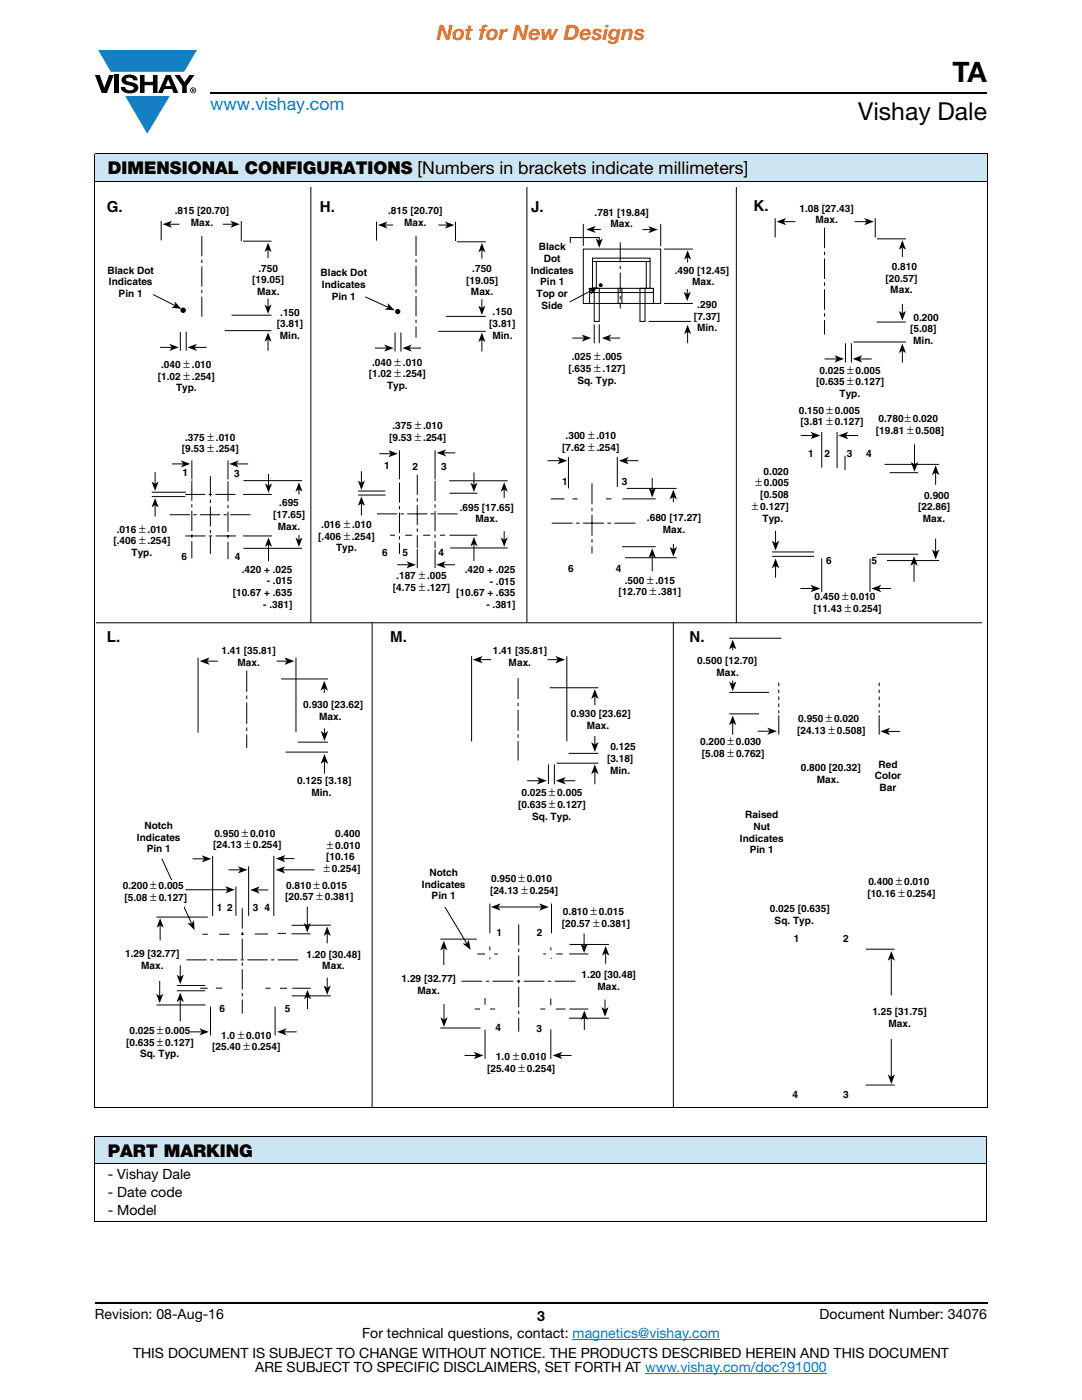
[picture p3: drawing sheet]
<svg xmlns="http://www.w3.org/2000/svg" width="216mm" height="279mm" viewBox="0 0 216 279" stroke-linecap="round" stroke-linejoin="round" font-family="sans-serif">
<g fill="#147fc3">
<path d="M19.6 10h19.7l-2.6 4.3h-1.1h-13.5z"/>
<path d="M25 19.2h8.9l-4.5 7.5z"/>
</g>
<g fill="#000">
<path d="M18.9 15h1l.9 2.5 1-2.5h.9l-1.4 3.6h-1zM22.9 15h.9v3.6h-.9zM24.6 15.3a2.1 2.1 0 0 1 2.8 .3l.1 .4h-.9a.79 .79 0 0 0-.7-.5 .79 .79 0 0 0-.8 .4l.3 .3 1 .2a1.08 1.08 0 0 1 1.2 1 1.08 1.08 0 0 1-1.1 1.2 1.73 1.73 0 0 1-2.4-1.2h.9a.96 .96 0 0 0 .8 .6 .96 .96 0 0 0 .9-.4 1.31 1.31 0 0 0-1.2-.6 1.03 1.03 0 0 1-1.1-.6 1.03 1.03 0 0 1 .2-1.1zM27.9 15h.9v1.3h1.7v-1.3h.9v3.6h-.9v-1.6h-1.7v1.6h-.9zM34.8 15h1.1l.9 1.4 1-1.4h1l-1.5 2.2v1.4h-.9v-1.4z"/>
<path d="M33.6 15.9l.5 1.3h-1.1zM33.1 15l-1.6 3.6h1l.3-.8h1.5l.3 .8h1l-1.6-3.6z"/>
<path d="M38.4 17.8h.2v.2h-.2zM38.3 17.7v.7h.1v-.3l.4 .3-.2-.3 .2-.2-.1-.2z"/>
<path d="M38.1 18a.46 .46 0 0 1 .9 0 .46 .46 0 0 1-.9 0zM37.9 18a.6 .6 0 0 0 1.2 0 .6 .6 0 0 0-1.2 0z"/>
</g>
<path d="M42 18.6h155M18.9 260h178.1" fill="none" stroke="#000" stroke-width=".36"/>
<path d="M114.3 267.3h29.3M128.7 274h36.3" fill="none" stroke="#007ec4" stroke-width=".2"/>
<g fill="#cce5f3">
<path d="M18.9 30.7h178.1v5.5h-178.1z"/>
<path d="M18.9 226.7h178v5.5h-178z"/>
</g>
<path d="M18.9 30.7h178.1M18.9 36.2h178.1M18.9 30.8v190.2M197 30.8v190.2M18.9 221.1h178.1M18.9 226.7h178.1M18.9 232.2h178.1M18.9 226.8v16.8M196.9 226.8v16.8M18.9 243.7h178.1" fill="none" stroke="#000" stroke-width=".2"/>
<path d="M19.3 37.4h176.6v183.4h-176.6z" fill="#fff"/>
<g fill="none" stroke="#000" stroke-width=".2" stroke-dasharray="4.1 .7 .7 .7" stroke-linecap="butt">
<path d="M37.2 191.6h22.5M39.9 197.2h1.5M40.4 186.4h1.1M43.1 197.2h1.2M43.7 186.4h2.1M48.1 186.4h.6M48.3 181.3v21M50.8 186.4h2.7M53 197.2h1M55.4 186.3h1.7M55.9 197.2h1.4M92.1 195.8h22.7"/>
<path d="M96.8 199.2v1.3M96.8 190.4h-1.6M97.7 191.1v.3M97.7 188.9v.8M98.6 190.4h.7M103.5 184.5v21.4M108.4 190.4h.5M109.9 199.3v1.3M109.9 189.1v.6M110 191.2l-.1 .1M111 190.4h1.3M95.8 201.4h-1.1"/>
<path d="M97.8 201.4h1M108.8 201.4h-1M110.9 201.4h1.9"/>
</g>
<g fill="none" stroke="#000" stroke-width=".2">
<path d="M72.9 59.2l4.6 2.1M75.1 44.2v3.8M76.8 44.9h1.6M87.5 44.9h1.7M90.9 44.2v3.9M91.2 48.3h5.7M96.2 49.9v1.7M96.2 59.7v1.8M74.8 69.5h2.3M78.8 66.4v3.7M80 66.4v3.7M81.7 69.5h2.3"/>
<path d="M87.5 66.1h9.4M88.9 63.1h8M96.2 67.8v2.3M30.3 98.2h6.8M30.3 99.1h6.7M30.9 94.2v2.4M34.3 92.6h2.3M38.3 91.9v3.8M45.5 91.9v3.8M47.2 92.6h2.3M48.5 98.7h5.7M48.6 95.9h11.7"/>
<path d="M53.6 94.6v2.3M59.7 97.7v1M71.5 98h5.4M71.5 98.8h5.4M72.1 94v2.4M75.7 90.5h2.3M79.7 89.9v5.8M86.8 89.9v5.8M88.5 90.4h2.3M89.6 96h11.7M89.7 98.4h5.6M94.6 94.3v2.5"/>
<path d="M100.6 97.7v1.7M109.2 91.9h2.5M113.4 91.2v6.3M123.2 91.2v6M124.2 99.6h6.6M125 91.9h2.4M125 97.5h10M130.1 95.4v2.4M134.4 99.2v1M159.8 86.9h2.4M164 86.2v7.1M167 86.2v7.2"/>
<path d="M168.6 91v2.8M168.8 86.9h2.4M176.5 92.7h10.9M177.5 94.3h5.7M182.5 88.7v4M186.7 94.3v2.5M30.9 100.8v2.3M48.5 107h5.7M48.6 109.4h11.7M53.6 108.7v3.3M59.7 106.8v1M72.1 100.5v2.4"/>
<path d="M79.2 112.7h2.4M83.3 109.6v3.8M86.8 109.7v3.7M88.5 112.7h2.3M89.7 106.8h5.6M89.8 109.4h11.5M94.6 108.6v3.4M100.6 106v1.7M124.2 109.1h6.6M124.7 111.3h10.3M130.1 110.9v3.1M134.4 108.5v1.1"/>
<path d="M154.1 111h8.3M154.1 110.2h8.3M154.8 105.9v2.5M154.8 112.9v2.4M159.7 117.5h2.5M164 111.4v6.8M173.6 111.5v6.7M174.9 110.6h8.3M175.4 117.5h2.4M177 111.9h10.4M182.4 112.4v3.7M186.7 107.5v2.7"/>
<path d="M39.5 131.2v15M41.3 131.9h2.2M55.2 131.9h2M56.1 135.5h9.3M59.1 131.2v14.9M64.7 137.4v.9M57 150.1h8.4M59.4 148.1h6M64.7 145.4v1M64.7 152v2.4M32.3 171.4l5.9 12.9M37 177.6h8.4"/>
<path d="M38.4 171.4h2.3M42.4 170.9v11.9M45.6 173.6h2.4M47.1 176.9v5.9M49.6 172.9v9.9M51.3 177.6h2.2M54.6 170.8v12M56.4 173.6h6.4M56.5 171.4h2.2M31.2 183h10.3M31.9 195.8v3M32 184.7v3"/>
<path d="M35.3 196.7h5.7M35.3 197.7h5.7M36 192.7v2.3M36 199.5v4.4M58.1 186.4h3.9M58.2 198.7h7.8M58.3 197.2h3.7M61.3 181v3.7M61.4 199v2.4M65.3 186.3v2M65.3 195.1v2M66 184.6l-7.8 .1"/>
<path d="M87.9 187.4h7.2M88.6 189.2v3.4M88.8 181l4.4 7.3M97.7 180.3v6M99.4 181h8.7M110 180.3v6M113.6 190.4h3.8M113.7 188.5h7.8M116.5 186.3v2.5M120.7 199.5v2M120.9 190.2v2.1M31.2 200.6h9.8"/>
<path d="M38 205.9h2.3M42 200.9v5.7M54.9 200.9v5.7M56.7 205.9h2.5M87.9 205.2h8M88.6 200.4v3.1M92.7 210.6h2.3M96.8 205.5v5.8M109.9 205.4v6M111.7 210.6h2.3M113.5 203.2h8M113.6 201.4h3.8"/>
<path d="M116.6 203.1v2.5"/>
<circle cx="79.4" cy="62.2" r=".42"/>
</g>
<g fill="#000">
<path d="M75.4 44.9l1.9-.7-.5 .7 .5 .7z" fill-rule="evenodd"/>
<path d="M88.8 44.2l1.9 .7-1.9 .7 .4-.7z" fill-rule="evenodd"/>
<path d="M96.2 48.5l.7 1.9-.7-.5-.8 .5z" fill-rule="evenodd"/>
<path d="M76.7 68.8l1.8 .7-1.8 .7 .4-.7z" fill-rule="evenodd"/>
<path d="M77.3 60.5l1.4 1.4-2-.1 .8-.5z" fill-rule="evenodd"/>
<path d="M80.3 69.5l1.9-.7-.5 .7 .5 .7z" fill-rule="evenodd"/>
<path d="M96.2 66.4l.7 1.9-.7-.5-.8 .5z" fill-rule="evenodd"/>
<path d="M95.4 61l.8 .5 .7-.5-.7 1.9z" fill-rule="evenodd"/>
<path d="M30.2 96.1l.7 .5 .8-.5-.8 1.9z" fill-rule="evenodd"/>
<path d="M36.1 91.9l1.9 .7-1.9 .7 .5-.7z" fill-rule="evenodd"/>
<path d="M45.8 92.6l1.8-.7-.4 .7 .4 .7z" fill-rule="evenodd"/>
<path d="M52.9 96.5l.7 .4 .7-.4-.7 1.9z" fill-rule="evenodd"/>
<path d="M59.7 96.2l.7 1.9-.7-.4-.8 .4z" fill-rule="evenodd"/>
<path d="M71.4 95.9l.7 .5 .7-.5-.7 1.9z" fill-rule="evenodd"/>
<path d="M77.5 89.8l1.9 .7-1.9 .8 .5-.8z" fill-rule="evenodd"/>
<path d="M87.1 90.4l1.9-.7-.5 .7 .5 .7z" fill-rule="evenodd"/>
<path d="M93.9 96.3l.7 .5 .7-.5-.7 1.9z" fill-rule="evenodd"/>
<path d="M100.6 96.3l.7 1.8-.7-.4-.7 .4z" fill-rule="evenodd"/>
<path d="M111.2 91.2l2 .7-2 .8 .5-.8z" fill-rule="evenodd"/>
<path d="M123.5 91.9l1.9-.7-.4 .7 .4 .8z" fill-rule="evenodd"/>
<path d="M129.4 97.3l.7 .5 .8-.5-.8 2z" fill-rule="evenodd"/>
<path d="M134.4 97.7l.7 2-.7-.5-.8 .5z" fill-rule="evenodd"/>
<path d="M161.7 86.2l2 .7-2 .8 .5-.8z" fill-rule="evenodd"/>
<path d="M167.3 86.9l2-.7-.5 .7 .5 .8z" fill-rule="evenodd"/>
<path d="M181.7 92.2l.8 .5 .7-.5-.7 2z" fill-rule="evenodd"/>
<path d="M186.7 92.9l.7 1.9-.7-.5-.7 .5z" fill-rule="evenodd"/>
<path d="M30.9 99.4l.8 1.9-.8-.5-.7 .5z" fill-rule="evenodd"/>
<path d="M53.6 107.3l.7 1.8-.7-.4-.7 .4z" fill-rule="evenodd"/>
<path d="M58.9 107.3l.8 .5 .7-.5-.7 1.9z" fill-rule="evenodd"/>
<path d="M72.1 99.1l.7 1.8-.7-.4-.7 .4z" fill-rule="evenodd"/>
<path d="M81.1 112l1.9 .7-1.9 .7 .5-.7z" fill-rule="evenodd"/>
<path d="M87 112.7l1.9-.7-.4 .7 .4 .7z" fill-rule="evenodd"/>
<path d="M94.6 107.2l.7 1.8-.7-.4-.7 .4z" fill-rule="evenodd"/>
<path d="M99.9 107.2l.7 .5 .7-.5-.7 1.9z" fill-rule="evenodd"/>
<path d="M130.1 109.4l.8 2-.8-.5-.7 .5z" fill-rule="evenodd"/>
<path d="M133.6 109.1l.8 .5 .7-.5-.7 2z" fill-rule="evenodd"/>
<path d="M154.8 111.5l.7 1.9-.7-.5-.8 .5z" fill-rule="evenodd"/>
<path d="M154 107.9l.8 .5 .7-.5-.7 2z" fill-rule="evenodd"/>
<path d="M161.7 116.7l2 .8-2 .7 .5-.7z" fill-rule="evenodd"/>
<path d="M173.9 117.5l2-.8-.5 .8 .5 .7z" fill-rule="evenodd"/>
<path d="M182.4 111l.7 1.9-.7-.5-.8 .5z" fill-rule="evenodd"/>
<path d="M186 109.7l.7 .5 .7-.5-.7 1.9z" fill-rule="evenodd"/>
<path d="M39.8 131.9l2-.7-.5 .7 .5 .8z" fill-rule="evenodd"/>
<path d="M56.8 131.2l1.9 .7-1.9 .8 .4-.8z" fill-rule="evenodd"/>
<path d="M64.7 135.9l.7 1.9-.7-.4-.7 .4z" fill-rule="evenodd"/>
<path d="M64 145.9l.7 .5 .8-.5-.8 2z" fill-rule="evenodd"/>
<path d="M64.7 150.5l.8 2-.8-.5-.7 .5z" fill-rule="evenodd"/>
<path d="M40.3 170.7l1.9 .7-1.9 .7 .4-.7z" fill-rule="evenodd"/>
<path d="M45 176.9l1.8 .7-1.8 .7 .4-.7z" fill-rule="evenodd"/>
<path d="M47.5 172.9l1.9 .7-1.9 .7 .5-.7z" fill-rule="evenodd"/>
<path d="M49.9 177.6l1.9-.7-.5 .7 .5 .7z" fill-rule="evenodd"/>
<path d="M55 173.6l1.9-.7-.5 .7 .5 .7z" fill-rule="evenodd"/>
<path d="M55 171.4l1.9-.8-.4 .8 .4 .7z" fill-rule="evenodd"/>
<path d="M31.2 198.3l.7 .5 .7-.5-.7 1.9z" fill-rule="evenodd"/>
<path d="M32 183.3l.7 1.8-.7-.4-.8 .4z" fill-rule="evenodd"/>
<path d="M35.3 194.5l.7 .5 .7-.5-.7 1.9z" fill-rule="evenodd"/>
<path d="M36 198.1l.7 1.9-.7-.5-.7 .5z" fill-rule="evenodd"/>
<path d="M37.4 184.2l.8 .1 .5-.7 .1 2z" fill-rule="evenodd"/>
<path d="M60.6 184.2l.7 .5 .7-.5-.7 1.9z" fill-rule="evenodd"/>
<path d="M61.4 197.5l.7 1.9-.7-.4-.8 .4z" fill-rule="evenodd"/>
<path d="M64.6 196.7l.7 .4 .7-.4-.7 1.9z" fill-rule="evenodd"/>
<path d="M65.3 184.9l.7 1.9-.7-.5-.7 .5z" fill-rule="evenodd"/>
<path d="M88.6 187.7l.7 2-.7-.5-.8 .5z" fill-rule="evenodd"/>
<path d="M92.3 188.3h.9l.3-.8 .4 2.1z" fill-rule="evenodd"/>
<path d="M98 181l1.9-.7-.5 .7 .5 .7z" fill-rule="evenodd"/>
<path d="M107.6 180.3l1.9 .7-1.9 .7 .5-.7z" fill-rule="evenodd"/>
<path d="M115.8 188.3l.7 .5 .8-.5-.8 1.9z" fill-rule="evenodd"/>
<path d="M120.9 188.8l.7 1.9-.7-.5-.8 .5z" fill-rule="evenodd"/>
<path d="M39.8 205.2l1.9 .7-1.9 .7 .5-.7z" fill-rule="evenodd"/>
<path d="M55.3 205.9l1.9-.7-.5 .7 .5 .7z" fill-rule="evenodd"/>
<path d="M87.9 203l.7 .5 .7-.5-.7 1.9z" fill-rule="evenodd"/>
<path d="M94.5 209.9l2 .7-2 .8 .5-.8z" fill-rule="evenodd"/>
<path d="M110.3 210.6l1.9-.7-.5 .7 .5 .8z" fill-rule="evenodd"/>
<path d="M116.6 201.7l.7 1.9-.7-.5-.7 .5z" fill-rule="evenodd"/>
<path d="M120 201l.7 .5 .7-.5-.7 1.9z" fill-rule="evenodd"/>
</g>
<path d="M49.2 133.8v15.5" fill="none" stroke="#000" stroke-width=".2" stroke-dasharray="4.3 .7 .7 .7" stroke-linecap="butt"/>
<g fill="none" stroke="#000" stroke-width=".2" stroke-dasharray="4 .7 .7 .7" stroke-linecap="butt">
<path d="M83 47v20.4M36.9 98.7h10.3M38.3 95.9v15.5M42 95v15.5M45.5 96.1v15.5M79.7 96.3v14.2M83.3 94.7v14.7M86.8 96v13.4M33.9 102.7h16.6M37 107h10.2M75.2 102.6h16.3M77.8 106.8h1"/>
<path d="M80.8 106.8h1.5M84.4 106.8h1.5M87.8 106.8h1"/>
</g>
<circle cx="79.4" cy="62.2" r=".42" fill="#000"/>
<path d="M109.9 99.6h2.7M114.3 99.6h1M118.1 96.5v14M122 99.6h-1.1M110.1 104.4h17" fill="none" stroke="#000" stroke-width=".2" stroke-dasharray="4.2 .7 .7 .7" stroke-linecap="butt"/>
<path d="M24.4 175.6h12.4v5.5h-12.4z" fill="#fff"/>
<path d="M103.4 135.3v16.5" fill="none" stroke="#000" stroke-width=".2" stroke-dasharray="4.2 .7 .7 .7" stroke-linecap="butt"/>
<g fill="none" stroke="#000" stroke-width=".2">
<path d="M62 37.4v86.9M105.1 37.4v86.8M146.9 37.4v86.9M30.5 58.8l4.4 2.2M32.2 44.1v3.9M33.8 44.7h2M44.4 44.7h2.1M48.1 44.1v4M48.5 48.1h5.7M53.5 49.8v1.7M53.5 59.6v1.6M116.4 44.7v4.4"/>
<path d="M116.4 49.7h15.4v10.9h-15.4zM117.6 57.5h12.8v.9h-12.8zM117.6 57.5v3.1M118 58l-4.3 2.3M118.2 52.2h.8v5.3h-.8zM118.2 51.5h11.5v.7h-11.5zM118.4 45.8h1.5M118.6 57.5h1v6.6h-1zM119.6 48v-.6h-5.8v1.1M123.3 57.5h.8v3.1h-.8zM127.7 57.5h1v6.6h-1zM128.2 45.8h1.6"/>
<path d="M129 52.2h.7v5.3h-.7zM130.4 57.5v3.1M131.8 44.7v4.4M132.5 49.7h5.7M137.1 57.7v1M137.2 51.3v1.1M154.7 43.6v3.8M156.4 44.2h2.3M170.6 44.2h2.3M174.6 43.6v3.8M175 47.7h5.8M180.1 49.4v1.9"/>
<path d="M32 69.3h2.3M36 66.3v3.7M37.2 66.2v3.8M38.8 69.3h2.4M44.8 66h9.4M46.2 62.9h8M53.5 67.7v2.3M114.2 67.5h2.4M118.6 64.7v3.8M119.6 64.7v3.8M121.5 67.5h2.3M129.4 64.1h8.5"/>
<path d="M132.5 60.6h5.7M137.2 66.2v2.3M164.5 71.6h2.5M168.7 68.5v3.9M169.9 68.5v3.9M170.3 68.3h10.5M171.6 71.6h2.3M174.9 64.3h5.9M180.1 60.7v1.8M180.1 70v2.4M19.3 124.3h176.6M74.3 124.2v96.6"/>
<path d="M94.1 131v17M95.8 131.7h2.2M109.2 131.7h2.1M109.7 137.3h9.7M113.1 131v16.9M118.7 139v1.8M134.4 124.2v96.6M145.5 138.2h8M145.5 127.4h10.4M146.2 129.1v.6M146.2 135.8v.7M105.2 155.8h2.4"/>
<path d="M109.4 152.6v3.9M110.6 152.6v3.9M111.1 152.3h8.3M112.4 155.8h2.4M113.5 150.4h5.9M118.7 146.9v1.7M118.7 154v2.5M145.5 142.5h5.9M146.2 144.2v2.4M151.2 145.9h2.4M155.4 142.8v3.8M175.4 142.7v3.9"/>
<path d="M177.1 146h2.4M172.8 189.4h5.7M177.8 191.2v7.4M172.7 216.5h5.8M177.8 207.3v7.6"/>
<circle cx="119.9" cy="56.9" r=".29"/>
<circle cx="36.5" cy="61.9" r=".44"/>
</g>
<g fill="#000">
<path d="M32.4 44.7l1.9-.7-.5 .7 .5 .8z" fill-rule="evenodd"/>
<path d="M46 44l1.9 .7-1.9 .8 .5-.8z" fill-rule="evenodd"/>
<path d="M53.5 48.4l.7 1.9-.7-.5-.7 .5z" fill-rule="evenodd"/>
<path d="M117.3 57.6l2-.3-1.4 1.5 .1-.8z" fill-rule="evenodd"/>
<path d="M117 45.8l1.9-.7-.5 .7 .5 .7z" fill-rule="evenodd"/>
<path d="M118.9 47.6l.7 .4 .7-.4-.7 1.8z" fill-rule="evenodd"/>
<path d="M129.4 45.1l1.9 .7-1.9 .7 .4-.7z" fill-rule="evenodd"/>
<path d="M136.4 58.2l.7 .5 .7-.5-.7 1.9z" fill-rule="evenodd"/>
<path d="M137.2 49.9l.7 1.9-.7-.5-.7 .5z" fill-rule="evenodd"/>
<path d="M154.9 44.2l1.9-.7-.4 .7 .4 .7z" fill-rule="evenodd"/>
<path d="M172.4 43.5l2 .7-2 .7 .5-.7z" fill-rule="evenodd"/>
<path d="M180.1 47.9l.7 2-.7-.5-.8 .5z" fill-rule="evenodd"/>
<path d="M33.8 68.6l1.9 .7-1.9 .7 .5-.7z" fill-rule="evenodd"/>
<path d="M34.8 60.2l1.4 1.4-2-.2 .7-.4z" fill-rule="evenodd"/>
<path d="M37.4 69.3l1.9-.7-.5 .7 .5 .7z" fill-rule="evenodd"/>
<path d="M53.5 66.3l.7 1.9-.7-.5-.7 .5z" fill-rule="evenodd"/>
<path d="M52.8 60.8l.7 .4 .7-.4-.7 1.9z" fill-rule="evenodd"/>
<path d="M116.1 66.8l1.9 .7-1.9 .7 .5-.7z" fill-rule="evenodd"/>
<path d="M120.1 67.5l1.9-.7-.5 .7 .5 .7z" fill-rule="evenodd"/>
<path d="M137.2 64.8l.7 1.9-.7-.5-.7 .5z" fill-rule="evenodd"/>
<path d="M166.5 70.9l1.9 .7-1.9 .7 .5-.7z" fill-rule="evenodd"/>
<path d="M170.1 71.6l1.9-.7-.4 .7 .4 .7z" fill-rule="evenodd"/>
<path d="M179.3 62.1l.8 .4 .7-.4-.7 1.9z" fill-rule="evenodd"/>
<path d="M180.1 68.6l.7 1.9-.7-.5-.8 .5z" fill-rule="evenodd"/>
<path d="M94.3 131.7l2-.8-.5 .8 .5 .7z" fill-rule="evenodd"/>
<path d="M110.8 130.9l2 .8-2 .7 .5-.7z" fill-rule="evenodd"/>
<path d="M118.7 137.5l.7 2-.7-.5-.7 .5z" fill-rule="evenodd"/>
<path d="M145.5 136l.7 .5 .7-.5-.7 2z" fill-rule="evenodd"/>
<path d="M146.2 127.6l.7 2-.7-.5-.7 .5z" fill-rule="evenodd"/>
<path d="M107.1 155.1l2 .7-2 .8 .5-.8z" fill-rule="evenodd"/>
<path d="M110.9 155.8l2-.7-.5 .7 .5 .8z" fill-rule="evenodd"/>
<path d="M118.7 152.5l.7 2-.7-.5-.7 .5z" fill-rule="evenodd"/>
<path d="M118 148.1l.7 .5 .7-.5-.7 2z" fill-rule="evenodd"/>
<path d="M146.2 142.8l.7 1.9-.7-.5-.7 .5z" fill-rule="evenodd"/>
<path d="M153.1 145.2l1.9 .7-1.9 .8 .5-.8z" fill-rule="evenodd"/>
<path d="M175.7 146l1.9-.8-.5 .8 .5 .7z" fill-rule="evenodd"/>
<path d="M177.9 189.8l.7 1.9-.7-.4-.8 .4z" fill-rule="evenodd"/>
<path d="M177.1 214.4l.8 .5 .7-.5-.7 2z" fill-rule="evenodd"/>
</g>
<path d="M40.3 47.1v16.4M123.8 48.4v13.2" fill="none" stroke="#000" stroke-width=".2" stroke-dasharray="4 .7 .7 .7" stroke-linecap="butt"/>
<g fill="#000">
<circle cx="119.9" cy="56.9" r=".29"/>
<circle cx="36.5" cy="61.9" r=".44"/>
</g>
<path d="M164.5 45.4v21.3" fill="none" stroke="#000" stroke-width=".2" stroke-dasharray="4.1 .7 .7 .7" stroke-linecap="butt"/>
<path d="M155.4 136.2v6.1M175.4 136.2v6.1" fill="none" stroke="#000" stroke-width=".2" stroke-dasharray=".7 .7" stroke-linecap="butt"/>
<text font-size="5.6" x="190.1" y="16.4">TA</text>
<text font-size="4.9" x="171.3" y="24">Vishay Dale</text>
<text font-size="4.2" fill="#f06b12" x="87.1" y="8">Not for New Designs</text>
<text font-size="3.5" fill="#007ec4" x="42" y="21.9">www.vishay.com</text>
<g font-size="3.5">
<text x="21.5" y="34.8">DIMENSIONAL CONFIGURATIONS [Numbers in brackets indicate millimeters]</text>
<text x="21.5" y="230.9">PART MARKING</text>
</g>
<g font-size="3">
<text x="21.3" y="42.2">G.</text>
<text x="63.8" y="42.2">H.</text>
<text x="106" y="42.2">J.</text>
<text x="150.3" y="42.1">K.</text>
<text x="21.3" y="128.1">L.</text>
<text x="77.9" y="128.1">M.</text>
<text x="137.6" y="128.1">N.</text>
</g>
<g font-size="2.8">
<text x="21.5" y="235.4">- Vishay Dale</text>
<text x="21.5" y="238.9">- Date code</text>
<text x="21.5" y="242.4">- Model</text>
<text x="18.9" y="263.3">Revision: 08-Aug-16</text>
<text x="107.2" y="263.6">3</text>
<text x="163.6" y="263.3">Document Number: 34076</text>
<text x="72.3" y="267.1">For technical questions, contact: magnetics@vishay.com</text>
<text x="26.5" y="271">THIS DOCUMENT IS SUBJECT TO CHANGE WITHOUT NOTICE. THE PRODUCTS DESCRIBED HEREIN AND THIS DOCUMENT</text>
<text x="50.9" y="273.8">ARE SUBJECT TO SPECIFIC DISCLAIMERS, SET FORTH AT www.vishay.com/doc?91000</text>
</g>
<g font-size="2.3">
<text x="118.6" y="71.9">±</text>
<text x="36.6" y="73.4">±</text>
<text x="36.6" y="75.8">±</text>
<text x="78.7" y="73">±</text>
<text x="78.7" y="75.3">±</text>
<text x="118.6" y="74.3">±</text>
<text x="169" y="74.6">±</text>
<text x="169" y="76.9">±</text>
<text x="164.9" y="82.6">±</text>
<text x="41.4" y="87.9">±</text>
<text x="82.8" y="85.6">±</text>
<text x="82.8" y="88">±</text>
<text x="117.3" y="87.7">±</text>
<text x="164.9" y="84.9">±</text>
<text x="180.5" y="84.3">±</text>
<text x="181" y="86.7">±</text>
<text x="41.4" y="90.3">±</text>
<text x="117.3" y="90.1">±</text>
<text x="150" y="101.8">±</text>
<text x="150.7" y="97.1">±</text>
<text x="27.8" y="106.3">±</text>
<text x="68.6" y="105.4">±</text>
<text x="68.6" y="107.7">±</text>
<text x="27.8" y="108.7">±</text>
<text x="83.6" y="115.6">±</text>
<text x="83.6" y="118">±</text>
<text x="129.1" y="116.5">±</text>
<text x="129.7" y="118.8">±</text>
<text x="168" y="119.8">±</text>
<text x="168.6" y="122.2">±</text>
<text x="145.2" y="148.7">±</text>
<text x="164.8" y="144.2">±</text>
<text x="165.3" y="146.5">±</text>
<text x="145.2" y="151.1">±</text>
<text x="109.5" y="158.9">±</text>
<text x="109.5" y="161.2">±</text>
<text x="48.3" y="167">±</text>
<text x="48.8" y="169.3">±</text>
<text x="65.2" y="169.4">±</text>
<text x="30" y="177.5">±</text>
<text x="30" y="179.8">±</text>
<text x="62.6" y="177.3">±</text>
<text x="63.2" y="179.7">±</text>
<text x="64.6" y="174.1">±</text>
<text x="103.5" y="176.1">±</text>
<text x="104" y="178.4">±</text>
<text x="178.8" y="176.6">±</text>
<text x="179.3" y="179">±</text>
<text x="117.8" y="182.6">±</text>
<text x="118.4" y="185">±</text>
<text x="31.3" y="206.4">±</text>
<text x="31.3" y="208.7">±</text>
<text x="47.5" y="207.3">±</text>
<text x="48.6" y="209.6">±</text>
<text x="102.3" y="211.6">±</text>
<text x="103.4" y="214">±</text>
</g>
<g font-size="2">
<text x="34.9" y="42.7">.815 [20.70]</text>
<text x="38.1" y="45.1">Max.</text>
<text x="77.4" y="42.8">.815 [20.70]</text>
<text x="80.6" y="45.1">Max.</text>
<text x="118.7" y="43">.781 [19.84]</text>
<text x="121.8" y="45.4">Max.</text>
<text x="159.5" y="42.2">1.08 [27.43]</text>
<text x="162.7" y="44.6">Max.</text>
<text x="107.5" y="49.9">Black</text>
<text x="108.5" y="52.3">Dot</text>
<text x="177.9" y="53.9">0.810</text>
<text x="21.4" y="54.6">Black Dot</text>
<text x="21.7" y="56.9">Indicates</text>
<text x="23.7" y="59.3">Pin 1</text>
<text x="50.3" y="56.5">[19.05]</text>
<text x="51.3" y="58.9">Max.</text>
<text x="51.6" y="54.2">.750</text>
<text x="64" y="55.1">Black Dot</text>
<text x="64.2" y="57.5">Indicates</text>
<text x="66.2" y="59.8">Pin 1</text>
<text x="93" y="56.6">[19.05]</text>
<text x="94" y="58.9">Max.</text>
<text x="94.2" y="54.2">.750</text>
<text x="105.9" y="54.6">Indicates</text>
<text x="107.1" y="59.3">Top or</text>
<text x="107.8" y="56.9">Pin 1</text>
<text x="134.6" y="54.6">.490 [12.45]</text>
<text x="138.1" y="56.9">Max.</text>
<text x="176.7" y="56.2">[20.57]</text>
<text x="177.7" y="58.6">Max.</text>
<text x="55.2" y="65.3">[3.81]</text>
<text x="55.9" y="63">.150</text>
<text x="97.6" y="65.2">[3.81]</text>
<text x="98.3" y="62.9">.150</text>
<text x="108.1" y="61.6">Side</text>
<text x="138.5" y="63.8">[7.37]</text>
<text x="139.1" y="61.5">.290</text>
<text x="182.3" y="64">0.200</text>
<text x="55.9" y="67.7">Min.</text>
<text x="98.3" y="67.6">Min.</text>
<text x="114.1" y="71.9">.025</text>
<text x="120.2" y="71.9">.005</text>
<text x="139.1" y="66.2">Min.</text>
<text x="181.6" y="66.4">[5.08]</text>
<text x="182.2" y="68.7">Min.</text>
<text x="31.5" y="75.8">[1.02</text>
<text x="32.2" y="73.4">.040</text>
<text x="38.3" y="73.4">.010</text>
<text x="38.3" y="75.8">.254]</text>
<text x="73.6" y="75.3">[1.02</text>
<text x="74.2" y="73">.040</text>
<text x="77.2" y="77.7">Typ.</text>
<text x="80.4" y="73">.010</text>
<text x="80.4" y="75.3">.254]</text>
<text x="113.4" y="74.3">[.635</text>
<text x="115.2" y="76.6">Sq. Typ.</text>
<text x="120.2" y="74.3">.127]</text>
<text x="162.9" y="76.9">[0.635</text>
<text x="163.5" y="74.6">0.025</text>
<text x="170.7" y="74.6">0.005</text>
<text x="170.7" y="76.9">0.127]</text>
<text x="35.1" y="78.1">Typ.</text>
<text x="159.4" y="82.6">0.150</text>
<text x="166.6" y="82.6">0.005</text>
<text x="167.5" y="79.2">Typ.</text>
<text x="36.9" y="87.9">.375</text>
<text x="43.1" y="87.9">.010</text>
<text x="77.6" y="88">[9.53</text>
<text x="78.3" y="85.6">.375</text>
<text x="84.4" y="85.6">.010</text>
<text x="84.4" y="88">.254]</text>
<text x="112.9" y="87.7">.300</text>
<text x="119" y="87.7">.010</text>
<text x="159.8" y="84.9">[3.81</text>
<text x="166.6" y="84.9">0.127]</text>
<text x="174.8" y="86.7">[19.81</text>
<text x="175.3" y="84.3">0.780</text>
<text x="182.1" y="84.3">0.020</text>
<text x="182.7" y="86.7">0.508]</text>
<text x="36.3" y="90.3">[9.53</text>
<text x="36.4" y="95.1">1</text>
<text x="43.1" y="90.3">.254]</text>
<text x="46.7" y="95.2">3</text>
<text x="76.6" y="93.7">1</text>
<text x="82.3" y="93.7">2</text>
<text x="88" y="93.7">3</text>
<text x="112.2" y="90.1">[7.62</text>
<text x="119" y="90.1">.254]</text>
<text x="152.4" y="94.7">0.020</text>
<text x="161.3" y="91.1">1</text>
<text x="164.5" y="91.1">2</text>
<text x="168.9" y="91.1">3</text>
<text x="172.8" y="91.1">4</text>
<text x="55.7" y="101">.695</text>
<text x="91.7" y="101.9">.695 [17.65]</text>
<text x="112.2" y="96.8">1</text>
<text x="124.1" y="96.7">3</text>
<text x="151.7" y="99.4">[0.508</text>
<text x="151.7" y="101.8">0.127]</text>
<text x="152.4" y="97.1">0.005</text>
<text x="183.2" y="101.8">[22.86]</text>
<text x="184.4" y="99.5">0.900</text>
<text x="23.3" y="106.3">.016</text>
<text x="29.4" y="106.3">.010</text>
<text x="54.5" y="103.4">[17.65]</text>
<text x="55.4" y="105.7">Max.</text>
<text x="63.5" y="107.7">[.406</text>
<text x="64.1" y="105.4">.016</text>
<text x="70.2" y="107.7">.254]</text>
<text x="70.2" y="105.4">.010</text>
<text x="94.9" y="104.3">Max.</text>
<text x="129.1" y="104.1">.680 [17.27]</text>
<text x="132.3" y="106.4">Max.</text>
<text x="152.2" y="104.1">Typ.</text>
<text x="184.1" y="104.2">Max.</text>
<text x="22.6" y="108.7">[.406</text>
<text x="26.2" y="111">Typ.</text>
<text x="29.4" y="108.7">.254]</text>
<text x="36.2" y="111.7">6</text>
<text x="46.9" y="111.7">4</text>
<text x="67.1" y="110">Typ.</text>
<text x="76.3" y="111">6</text>
<text x="80.3" y="111">5</text>
<text x="87.5" y="110.9">4</text>
<text x="164.9" y="112.6">6</text>
<text x="173.9" y="112.6">5</text>
<text x="46.4" y="119">[10.67 + .635</text>
<text x="48.2" y="114.3">.420 + .025</text>
<text x="53.2" y="116.6">- .015</text>
<text x="78.4" y="118">[4.75</text>
<text x="79.1" y="115.6">.187</text>
<text x="85.2" y="115.6">.005</text>
<text x="85.2" y="118">.127]</text>
<text x="91" y="119">[10.67 + .635</text>
<text x="92.7" y="114.3">.420 + .025</text>
<text x="97.7" y="116.7">- .015</text>
<text x="113.3" y="114.1">6</text>
<text x="122.9" y="114.2">4</text>
<text x="123.4" y="118.8">[12.70</text>
<text x="124.7" y="116.5">.500</text>
<text x="130.8" y="116.5">.015</text>
<text x="131.4" y="118.8">.381]</text>
<text x="162.5" y="119.8">0.450</text>
<text x="169.7" y="119.8">0.010</text>
<text x="52.5" y="121.4">- .381]</text>
<text x="97.1" y="121.4">- .381]</text>
<text x="162.3" y="122.2">[11.43</text>
<text x="170.2" y="122.2">0.254]</text>
<text x="44.2" y="130.5">1.41 [35.81]</text>
<text x="98.3" y="130.5">1.41 [35.81]</text>
<text x="47.4" y="132.9">Max.</text>
<text x="101.5" y="132.9">Max.</text>
<text x="139.1" y="132.5">0.500 [12.70]</text>
<text x="143" y="134.9">Max.</text>
<text x="60.5" y="141.3">0.930 [23.62]</text>
<text x="63.7" y="143.7">Max.</text>
<text x="113.9" y="143.1">0.930 [23.62]</text>
<text x="117.1" y="145.5">Max.</text>
<text x="121.8" y="149.8">0.125</text>
<text x="139.7" y="148.7">0.200</text>
<text x="146.9" y="148.7">0.030</text>
<text x="159.1" y="146.5">[24.13</text>
<text x="159.3" y="144.2">0.950</text>
<text x="166.4" y="144.2">0.020</text>
<text x="167" y="146.5">0.508]</text>
<text x="121.1" y="152.1">[3.18]</text>
<text x="121.7" y="154.5">Min.</text>
<text x="140" y="151.1">[5.08</text>
<text x="146.9" y="151.1">0.762]</text>
<text x="159.8" y="153.9">0.800 [20.32]</text>
<text x="174.6" y="155.6">Color</text>
<text x="175.3" y="153.2">Red</text>
<text x="59.3" y="156.5">0.125 [3.18]</text>
<text x="62.1" y="158.8">Min.</text>
<text x="103.4" y="161.2">[0.635</text>
<text x="104.1" y="158.9">0.025</text>
<text x="111.2" y="158.9">0.005</text>
<text x="111.2" y="161.2">0.127]</text>
<text x="163" y="156.2">Max.</text>
<text x="175.5" y="157.9">Bar</text>
<text x="27.3" y="167.8">Indicates</text>
<text x="28.8" y="165.4">Notch</text>
<text x="42.8" y="167">0.950</text>
<text x="49.9" y="167">0.010</text>
<text x="66.9" y="167">0.400</text>
<text x="106.2" y="163.6">Sq. Typ.</text>
<text x="147.6" y="167.9">Indicates</text>
<text x="148.7" y="163.3">Raised</text>
<text x="150.3" y="165.6">Nut</text>
<text x="29.3" y="170.1">Pin 1</text>
<text x="42.6" y="169.3">[24.13</text>
<text x="50.5" y="169.3">0.254]</text>
<text x="65.1" y="171.7">[10.16</text>
<text x="66.9" y="169.4">0.010</text>
<text x="149.6" y="170.3">Pin 1</text>
<text x="24.5" y="177.5">0.200</text>
<text x="24.8" y="179.8">[5.08</text>
<text x="31.7" y="177.5">0.005</text>
<text x="31.7" y="179.8">0.127]</text>
<text x="56.9" y="179.7">[20.57</text>
<text x="57.1" y="177.3">0.810</text>
<text x="64.3" y="177.3">0.015</text>
<text x="64.8" y="179.7">0.381]</text>
<text x="66.2" y="174.1">0.254]</text>
<text x="84.2" y="177.2">Indicates</text>
<text x="85.7" y="174.8">Notch</text>
<text x="86.1" y="179.5">Pin 1</text>
<text x="97.8" y="178.4">[24.13</text>
<text x="98" y="176.1">0.950</text>
<text x="105.2" y="176.1">0.010</text>
<text x="105.7" y="178.4">0.254]</text>
<text x="173.1" y="179">[10.16</text>
<text x="173.3" y="176.6">0.400</text>
<text x="180.4" y="176.6">0.010</text>
<text x="181" y="179">0.254]</text>
<text x="43.3" y="181.8">1</text>
<text x="45.3" y="181.8">2</text>
<text x="50.4" y="181.8">3</text>
<text x="52.8" y="181.9">4</text>
<text x="112.1" y="185">[20.57</text>
<text x="112.3" y="182.6">0.810</text>
<text x="119.5" y="182.6">0.015</text>
<text x="120" y="185">0.381]</text>
<text x="153.6" y="182">0.025 [0.635]</text>
<text x="154.6" y="184.4">Sq. Typ.</text>
<text x="25" y="191.1">1.29 [32.77]</text>
<text x="61.1" y="191.1">1.20 [30.48]</text>
<text x="99.1" y="186.7">1</text>
<text x="107.1" y="186.7">2</text>
<text x="158.4" y="188.1">1</text>
<text x="168.3" y="188.1">2</text>
<text x="28.2" y="193.4">Max.</text>
<text x="64.3" y="193.4">Max.</text>
<text x="80.1" y="196">1.29 [32.77]</text>
<text x="116.1" y="195.2">1.20 [30.48]</text>
<text x="119.2" y="197.5">Max.</text>
<text x="43.8" y="202">6</text>
<text x="56.8" y="202">5</text>
<text x="83.3" y="198.3">Max.</text>
<text x="174.1" y="202.6">1.25 [31.75]</text>
<text x="25.2" y="208.7">[0.635</text>
<text x="25.8" y="206.4">0.025</text>
<text x="33" y="206.4">0.005</text>
<text x="33" y="208.7">0.127]</text>
<text x="42.4" y="209.6">[25.40</text>
<text x="44.1" y="207.3">1.0</text>
<text x="49.2" y="207.3">0.010</text>
<text x="50.3" y="209.6">0.254]</text>
<text x="98.9" y="205.7">4</text>
<text x="107.1" y="206">3</text>
<text x="177.3" y="204.9">Max.</text>
<text x="27.9" y="211">Sq. Typ.</text>
<text x="97.2" y="214">[25.40</text>
<text x="99" y="211.6">1.0</text>
<text x="104" y="211.6">0.010</text>
<text x="105.1" y="214">0.254]</text>
<text x="158.1" y="219.2">4</text>
<text x="168.2" y="219.2">3</text>
</g>
</svg>
